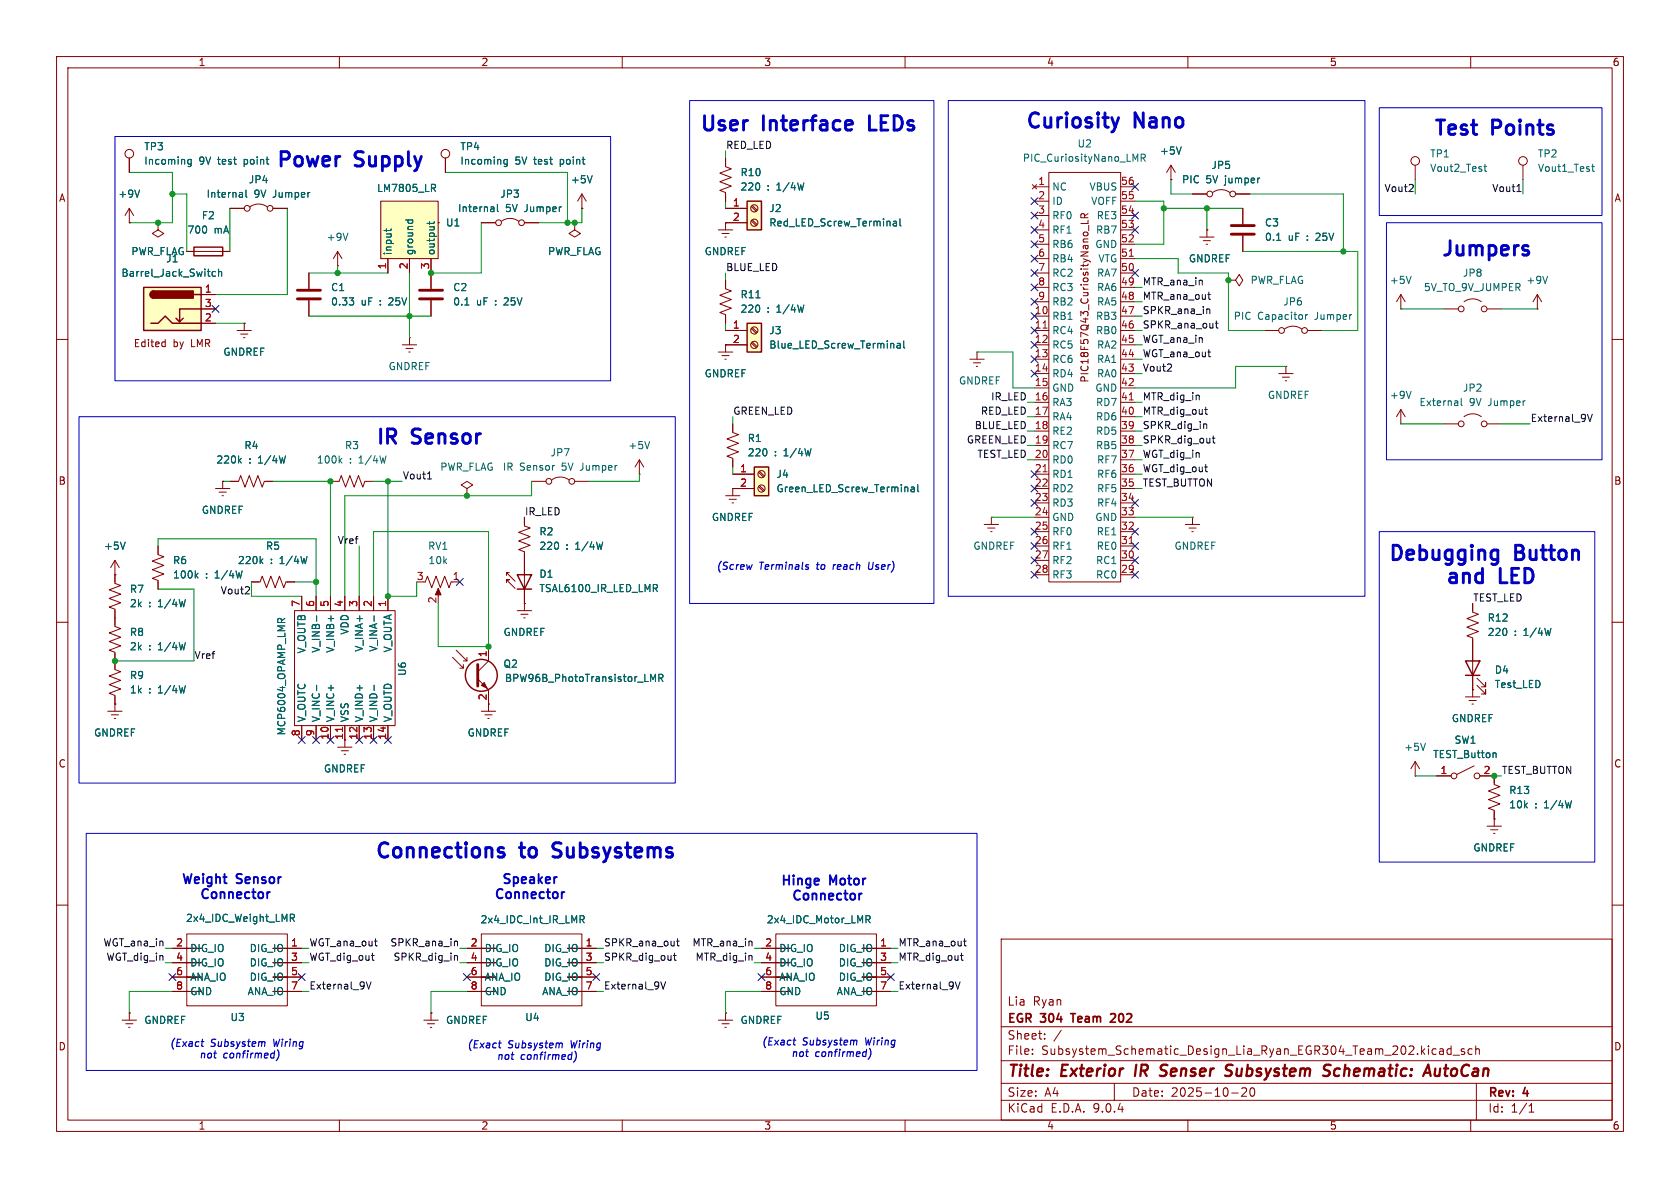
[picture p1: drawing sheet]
<svg xmlns="http://www.w3.org/2000/svg" width="297mm" height="210mm" viewBox="0 0 297 210" stroke-linecap="round" stroke-linejoin="round" font-family="sans-serif">
<g fill="none" stroke="#840000" stroke-width=".18">
<path d="M10 10h277v190h-277zM12 12h273v186h-273zM60 10v2M110 10v2M160 10v2M210 10v2M260 10v2M128.3 27.9v1.6l1 .3-2 .8 2 .8-2 .7 2 .8-2 .8 1 .3v1.6M182.5 32.6l.8 .8M182.9 33h2.5M182.9 35.6h2.5M182.9 38.1h2.5"/>
<path d="M183.3 32.6l-.8 .8M185.4 30.5h12.7v72.4h-12.7zM191.7 38.5v-.6l-.2-.1h-.3l-.1 .7h1.2M192.3 38.9v.6h-1.2M192.3 37.8l-.6 .4M192.5 39.8v1M198.1 33h2.6M198.1 35.6h2.6M198.1 38.1h2.6M182.9 40.6h2.5M182.9 43.2h2.5M182.9 45.7h2.5"/>
<path d="M182.9 48.3h2.5M182.9 50.8h2.5M182.9 53.3h2.5M182.9 55.9h2.5M182.9 58.4h2.5M198.1 40.6h2.6M198.1 43.2h2.6M198.1 45.7h2.6M198.1 48.3h2.6M198.1 50.8h2.6M198.1 53.3h2.6M198.1 55.9h2.6"/>
<path d="M198.1 58.4h2.6M10 60h2M127 62.2h2.5M127.6 62.9h1.3M128.1 63.5h.3M128.3 61h.1M128.3 61v1.2M129.5 74.9v1.6l1.1 .3-2.1 .8 2.1 .8-2.1 .7 2.1 .8-2.1 .7 1 .4v1.6M171.4 63.5h2.6M172.1 64.1h1.3M172.6 64.8h.2M172.7 62.2h.1"/>
<path d="M172.7 62.2v1.3M182.9 63.5h2.5M182.9 61h2.5M182.9 66h2.5M182.9 68.6h2.5M182.9 71.1h2.5M182.9 73.7h2.5M182.9 76.2h2.5M182.9 78.7h2.5M198.1 63.5h2.6M198.1 61h2.6M198.1 66h2.6"/>
<path d="M198.1 68.6h2.6M198.1 71.1h2.6M198.1 73.7h2.6M198.1 76.2h2.6M198.1 78.7h2.6M285 60h2M128.3 87.6h2.5M128.9 88.3h1.3M129.4 88.9h.3M129.5 86.4h.1M129.5 86.4v1.2M174 92.7h2.5"/>
<path d="M174.6 93.3h1.3M175.1 94h.3M175.3 91.4h.1M175.3 91.4v1.3M182.9 94h2.5M182.9 88.9h2.5M182.9 81.3h2.5M182.9 83.8h2.5M182.9 86.4h2.5M182.9 91.4h2.5M182.9 96.5h2.5M182.9 99.1h2.5"/>
<path d="M198.1 94h2.6M198.1 88.9h2.6M198.1 81.3h2.6M198.1 83.8h2.6M198.1 86.4h2.6M198.1 91.4h2.6M198.1 96.5h2.6M198.1 99.1h2.6M209.5 92.7h2.6M210.2 93.3h1.3M210.7 94h.2M210.8 91.4h.1"/>
<path d="M210.8 91.4v1.3M10 110h2M20.3 109.2v1.5l1 .4-2 .8 2 .7-2 .8 2 .8-2 .7 1 .4v1.5M52.1 108h17.7v20.3h-17.7zM53.3 105.4v2.6M55.9 105.4v2.6M58.4 105.4v2.6M61 105.4v2.6M63.5 105.4v2.6M66 105.4v2.6M68.6 105.4v2.6M182.9 101.6h2.5"/>
<path d="M198.1 101.6h2.6M285 110h2M53.3 128.3v2.5M55.9 128.3v2.5M58.4 128.3v2.5M61 128.3v2.5M63.5 128.3v2.5M66 128.3v2.5M68.6 128.3v2.5M10 160h2M177 166h108v32h-108zM285 160h2"/>
<path d="M60 198v2M110 198v2M160 198v2M177 194.5h108M177 191.5h108M177 187.5h108M177 181.5h108M182.5 186.3v.1M182.5 185.5v.1M184.7 183.6v.1M184.7 182.8v.1M187.6 182.1l-1.3 2"/>
<path d="M197 191.5v3M210 198v2M217.7 193.2h1.2M220.3 192.4v.5l-.8 .9h.9M221.1 192.4a.81 .81 0 0 0 .4 1.4l.2-.1 .1-.5-.1-.8M253.7 185.4l.2 .1M253.9 186.3l-.2 .1M254.5 185.5h.6l.1 .9M255.2 185.8h-.5a.29 .29 0 0 0-.2 .3 .29 .29 0 0 0 .2 .3l.5-.1M256.5 185.5l-.4-.1-.3 .3v.4l.2 .2h.5M256.5 184.9v1.5M256.9 186.5h1.1"/>
<path d="M258.9 185.5l-.4-.1-.2 .2 .1 .2 .5 .2v.3h-.6M260 198v2M260.2 185.5l-.4-.1-.3 .3v.4l.2 .2h.5M260.9 185.5l.2-.1 .4 .1v.9M260.9 184.9v1.5M261 191.5v6.5M270.3 196.6h.9M270.3 195.5l.4-.4v1.5"/>
</g>
<path d="M200.9 188.2l-.3 2M205.3 189.1l.8 .3M206.1 190l-.3 .2h-.5M206.1 188.2h-.5l-.3 .2M217.1 189.2l.3 .1a.49 .49 0 0 1 .4 .5 .49 .49 0 0 1-.5 .4M217.2 188.2l.7 .1M234.9 189.4a.44 .44 0 0 1 0 .6M235 188.2l.3 .1M236.7 188.9a.66 .66 0 0 0-.8 .4v.7l.3 .2h.3M253.8 188.9l-.1 1.2a.57 .57 0 0 0 .8-.1M254.6 188.9l-.2 1.3" fill="none" stroke="#840000" stroke-width=".4"/>
<path d="M189.3 179.2h.8M197.1 179.3l-.5-.1-.3 .1M197.1 179.8l-.8 .9h.9" fill="none" stroke="#840000" stroke-width=".3"/>
<path d="M200.7 28.2l.4-1v1.3M201.7 27.9h.7l.1-.2-.1-.3-.7-.2v1.3M202.1 27.9l.4 .6M49.1 110v-.4l.2-.3 .4 .1 .1 .6M50.4 109.3l-.6 .4M56 108.9v.9M66.1 108.9v.9M56 121.1v1M66.1 121.1v1" fill="none" stroke="#006464" stroke-width=".18"/>
<path d="M184.4 58h.7M199.6 45.3h.8M199.6 70.7h.8M184.4 83.4h.7M199.6 96.1h.8M60.5 128.6v.7" fill="none" stroke="#a90000" stroke-width=".18"/>
<path d="M132.1 35.6h2.5v5h-2.5z" fill="#ffffc2"/>
<g fill="none" stroke="#840000" stroke-width=".25">
<path d="M132.1 35.6h2.5v5h-2.5zM91.4 101.6h2.6l-1.3 2.5zM91.4 104.1h2.6M259.1 116.8h2.5l-1.3 2.6zM259.1 119.4h2.5"/>
<circle cx="85.1" cy="119.4" r="2.82"/>
</g>
<g fill="none" stroke="#840000" stroke-width=".18">
<path d="M128.3 39.4h.1M128.3 36.8h3.8M128.3 39.4h3.8M128.3 39.4v1.2M132.8 36.5l.9 .8M132.8 39l.9 .9M133 36.3l.9 .9M133 38.9l.9 .8M207 31.8h.1M207 29.2l-.8 1.3M207 29.2l.8 1.3M207 29.2v2.6"/>
<path d="M210.8 34.3h2.6M214.4 34a2.54 2.54 0 0 1 3 0M218.4 34.3h2.6M219.7 36.8v2.8M250.2 29.2v2.6M269.2 29.2v2.6M41.9 58.4h2.5M42.5 59.1h1.3M43.1 59.7h.2M43.2 57.2h.1M43.2 57.2v1.2M127 40.6h2.5"/>
<path d="M127.6 41.3h1.3M128.1 41.9h.3M128.3 49.5v1.6l1 .3-2 .8 2 .8-2 .7 2 .8-2 .7 1 .4v1.6M212.1 41.9h2.5M212.7 42.5h1.3M213.2 43.2h.3M213.4 40.6h.1M213.4 40.6v1.3M217.2 49.5h1.2l.7-1 .6 1-.6 1-.7-1M217.2 49.5h.1M219.7 41.7v2.8M223.5 58.4h2.6"/>
<path d="M227.1 58.2a2.54 2.54 0 0 1 3 0M231.1 58.4h2.6M247.6 54.6h.1M247.6 52.1l-.7 1.2M247.6 52.1l.8 1.2M247.6 52.1v2.5M255.3 54.6h2.5M258.8 53.3a2.54 2.54 0 0 1 3.1 0M262.9 54.6h2.5M226.1 66h2.5M226.7 66.7h1.3M227.2 67.3h.3"/>
<path d="M227.3 64.8h.1M227.3 64.8v1.2M20.3 99.1v2.5M20.3 99.1l-.7 1.2M20.3 99.1l.8 1.2M27.9 96.5v1.5l1.1 .4-2.1 .8 2.1 .7-2.1 .8 2.1 .8-2.1 .7 1 .4v1.5M38.1 86.4h2.5M38.7 87h1.3M39.2 87.6h.3M39.4 85.1h.1M39.4 85.1v1.3M40.6 85.1h1.6l.3-1 .8 2 .8-2 .7 2 .8-2 .8 2 .3-1h1.6"/>
<path d="M58.4 85.1h1.5l.4-1 .8 2 .7-2 .8 2 .8-2 .7 2 .4-1h1.5M82.5 86.4l1.1-.7-1.1-.6-1 .6 1 .7v1.2M82.5 87.6h.1M92.7 91.4v1.6l1 .3-2 .8 2 .8-2 .7 2 .8-2 .8 1 .3v10.5M94 85.1h2.5M97.5 84.8a2.54 2.54 0 0 1 3.1 0M101.6 85.1h2.5M113 83.8h.1M113 81.3l-.7 1.3M113 81.3l.8 1.3M113 81.3v2.5M20.3 116.8v1.6l1 .3-2 .8 2 .8-2 .7 2 .8-2 .8 1 .3v2.8"/>
<path d="M20.3 101.6h.1M74.9 102.9h.3l.4-1 .7 2 .8-2 .8 2 .7-2 .8 2 .4-1M77.5 104.4v1M80 116.2l1.9 1.9v-.6M80 102.9h1.3M80.6 114.9l1.9 1.9v-.6M81.3 118.1h.6M81.9 116.8h.6M86.4 114.3v2.5l-1.9 1.9M89.5 103v-.5h.5h-.5l1.6 1.5M89.5 101.2v.5M90 101.2h-.5l1.6 1.5"/>
<path d="M91.4 108h2.6M92.1 108.6h1.2M92.6 109.2h.2M92.7 106.7h.1M260.3 106.7v1.5l1.1 .4-2.1 .7 2.1 .8-2.1 .8 2.1 .7-2.1 .8 1 .4v9.1M261.1 119.9l1.5 1.5v-.7v.7h-.7M19 125.7h2.6M19.7 126.4h1.3M20.2 127h.2M20.3 124.5h.1M59.7 132.1h2.5M60.3 132.7h1.3"/>
<path d="M60.8 133.4h.3M61 130.8v1.3M84.5 120l1.9 1.9v3.8M85.1 125.7h2.5M85.7 126.4h1.3M86.2 127h.3M254 137.2h2.5M260.6 135.4l-3 1.5M261.1 121.2l1.5 1.5v-.8v.8h-.7M261.6 137.2h2.6M76.2 179.1h.1M76.2 179.1v1.2"/>
<path d="M82.5 167.6h2.6M82.5 170.2h2.6M82.5 172.7h2.6M82.5 175.3h2.6M85.1 165.1h17.8v12.7h-17.8zM85.1 167.6h2.5zM85.1 170.2h2.5zM100.3 167.6h2.6zM100.3 170.2h2.6zM100.3 172.7h2.6zM100.3 175.3h2.6zM102.9 167.6h2.5"/>
<path d="M102.9 170.2h2.5M102.9 172.7h2.5M102.9 175.3h2.5M128.3 179.1h.1M128.3 179.1v1.2M134.6 167.6h2.6M134.6 170.2h2.6M134.6 172.7h2.6M134.6 175.3h2.6M137.2 165.1h17.7v12.7h-17.7zM137.2 167.6h2.5zM137.2 170.2h2.5z"/>
<path d="M152.4 167.6h2.5zM152.4 170.2h2.5zM152.4 172.7h2.5zM152.4 175.3h2.5zM154.9 167.6h2.6M154.9 170.2h2.6M154.9 172.7h2.6M154.9 175.3h2.6M74.9 180.3h2.6M75.6 181h1.2M76.1 181.6h.2M127 180.3h2.5"/>
<path d="M127.6 181h1.3M128.1 181.6h.3"/>
<circle cx="133.3" cy="36.8" r=".63"/>
<circle cx="133.3" cy="39.4" r=".63"/>
<circle cx="213.9" cy="34.3" r=".51"/>
<circle cx="217.9" cy="34.3" r=".51"/>
<circle cx="250.2" cy="28.4" r=".76"/>
<circle cx="269.2" cy="28.4" r=".76"/>
<circle cx="226.6" cy="58.4" r=".51"/>
<circle cx="230.6" cy="58.4" r=".51"/>
<circle cx="258.3" cy="54.6" r=".51"/>
<circle cx="262.4" cy="54.6" r=".51"/>
<circle cx="97" cy="85.1" r=".51"/>
<circle cx="101.1" cy="85.1" r=".51"/>
<circle cx="257" cy="137.2" r=".51"/>
<circle cx="261.1" cy="137.2" r=".51"/>
</g>
<g fill="none" stroke="#006464" stroke-width=".18">
<path d="M158 39.2h.4l.1 .7M158.5 39.4l-.4 .1-.2 .1 .2 .3h.4M159.1 38.7v1.1l.2 .1M208.8 26l-.4 1.2M222.6 31.5h.1M262.3 29.5h.5M262.5 29v1.1l.3 .2M281.4 29.5h.5M281.6 29v1.1l.3 .2M133.6 52.6h.8M225.7 42.5h.7M230.8 55.6v.9"/>
<path d="M231.2 55.6l-.4 .3M249.5 48.8l-.5 1.3M114.8 78l-.4 1.3M22.1 95.8l-.4 1.3M42.3 81.4l.4 .5M42.7 81l-.5 .5M60.1 81.4l.3 .5M60.4 81l-.4 .5M34.6 101.7l.4 .5M35 101.3l-.5 .5M115 119.2l.5 .9 .4-.9v1.3M115.8 104l.4 .6"/>
<path d="M116 103.3l.2 .3v.3l-.2 .1M116.5 119.9l.6-.1 .1-.2-.1-.3-.6-.1v1.3M116.8 119.9l.4 .6M264.3 133.1l.2 .2v.6M102.6 161.9h.4l.3 .2-.1 .4h-.6M102.9 162.5l.4 .6M153.1 161.9h.5l.2 .2-.1 .4h-.6M153.4 162.5l.4 .6"/>
</g>
<path d="M217.7 39.9h4M217.7 41.4h4M84.5 117.5v3.8" fill="none" stroke="#840000" stroke-width=".51"/>
<g fill="#840000" stroke="#840000" stroke-width=".18">
<path d="M85.1 121.2l.5-.5 .5 1z"/>
<path d="M77.5 104l.5 1.2h-1z"/>
</g>
<path d="M25.4 50.8h10.2v7.6h-10.2z" fill="#ffffc2"/>
<path d="M25.4 50.8h10.2v7.6h-10.2zM26.7 57.2h1.2l1.3-1.3 1.3 1.3h5.1M27.2 51.4a.64 .64 0 0 0-.7 .7 .64 .64 0 0 0 .7 .6M32.4 56.3l-.7 .6M34.3 43.7h5.1v1.5h-5.1zM34.3 52.1h1.3M35.6 54.6h-3.9v2.3l-.6-.6" fill="none" stroke="#840000" stroke-width=".25"/>
<g fill="#840000" stroke="#840000" stroke-width=".25">
<path d="M26.7 51.6l.5-.2v1.3a.63 .63 0 0 1-.6-.4 .63 .63 0 0 1 .1-.7z"/>
<path d="M27.2 51.4h7v1.3h-7z"/>
</g>
<g fill="none" stroke="#840000" stroke-width=".18">
<path d="M22.9 39.4h.1M22.9 36.8l-.8 1.3M22.9 36.8l.7 1.3M22.9 27.9v2.6M22.9 36.8v2.6M27.9 39.4v1.2l1.1 .7-1.1 .6-1-.6 1-.7M27.9 39.4h.1M40.6 36.8h2.6M44.2 36.6a2.54 2.54 0 0 1 3 0M48.3 36.8h2.5M78.7 27.9v2.6M85.1 39.4h2.5"/>
<path d="M88.6 39.1a2.54 2.54 0 0 1 3.1 0M92.7 39.4h2.5M101.6 39.4v1.2l1 .7-1 .6-1-.6 1-.7M101.6 39.4h.1M102.9 36.8h.1M102.9 34.3l-.8 1.3M102.9 34.3l.7 1.3M102.9 34.3v2.5M33 44.5h7.6M35.6 52.1h2.5M35.6 54.6h2.5M35.6 57.2h2.5"/>
<path d="M59.7 47h.1M59.7 44.5l-.8 1.2M59.7 44.5l.8 1.2M59.7 44.5v2.5M28.8 60.4l.4 .1M29.2 60v1.3M29.2 61.2l-.4 .1M259.1 123.2h2.5M259.7 123.8h1.3M260.2 124.5h.3M260.3 121.9h.1M260.3 121.9v1.3"/>
<path d="M264.2 137.2v1.5l1 .4-2.1 .7 2.1 .8-2.1 .8 2.1 .7-2.1 .8 1.1 .4v1.5"/>
<circle cx="22.9" cy="27.2" r=".76"/>
<circle cx="43.7" cy="36.8" r=".51"/>
<circle cx="47.8" cy="36.8" r=".51"/>
<circle cx="78.7" cy="27.2" r=".76"/>
<circle cx="88.1" cy="39.4" r=".51"/>
<circle cx="92.2" cy="39.4" r=".51"/>
</g>
<g fill="none" stroke="#006464" stroke-width=".18">
<path d="M24.7 33.6l-.4 1.3M33.8 28.2v1l-.2 .3-.3-.1M33.8 28.2h-.4l-.2 .2 .1 .6h.5M42.8 34.1l.1 .8M42.9 34.8l-.1 .1M42.9 34.3l-.1 .1M43.5 33.6v1.1l.2 .2M87.3 36.6v.8M87.3 37.3l-.1 .1M87.3 36.9h-.1M87.9 36.1v1.1l.2 .2M89.7 28.2v1l-.3 .3-.3-.1"/>
<path d="M89.7 28.2h-.4l-.2 .2 .1 .6h.5M104.7 31.1l-.4 1.2M38.1 48.1l-.4-.1-.2 .2 .1 .6h.5M38.6 48.1l.2-.1 .3 .1 .1 .7M38.6 47.6v1.2M61.5 41.2l-.4 1.3"/>
</g>
<path d="M132.1 57.2h2.5v5h-2.5z" fill="#ffffc2"/>
<path d="M132.1 57.2h2.5v5h-2.5z" fill="none" stroke="#840000" stroke-width=".25"/>
<g fill="none" stroke="#840000" stroke-width=".18">
<path d="M72.4 59.7h.1M72.4 59.7v1.3M128.3 58.4h3.8M132.8 58.1l.9 .8M133 57.9l.9 .9M71.1 61h2.6M71.8 61.6h1.2M72.3 62.2h.2M128.3 61h3.8M132.8 60.6l.9 .9M133 60.5l.9 .8M22.9 179.1h.1"/>
<path d="M22.9 179.1v1.2M30.5 167.6h2.5M30.5 170.2h2.5M30.5 172.7h2.5M30.5 175.3h2.5M33 165.1h17.8v12.7h-17.8zM33 167.6h2.6zM33 170.2h2.6zM48.3 167.6h2.5zM48.3 170.2h2.5zM48.3 172.7h2.5zM48.3 175.3h2.5z"/>
<path d="M50.8 167.6h2.5M50.8 170.2h2.5M50.8 172.7h2.5M50.8 175.3h2.5M21.6 180.3h2.5M22.2 181h1.3M22.7 181.6h.3"/>
<circle cx="133.3" cy="58.4" r=".63"/>
<circle cx="133.3" cy="61" r=".63"/>
</g>
<path d="M158.6 60.8h.5l.1 .7M159.2 61l-.5 .1-.1 .1 .1 .3h.5M159.8 60.3v1.1l.1 .1M51.3 161.6h.5l.2 .3-.1 .3-.6 .1M51.6 162.3l.4 .6" fill="none" stroke="#006464" stroke-width=".18"/>
<path d="M67.3 35.6h10.2v10.1h-10.2z" fill="#ffffc2"/>
<path d="M67.3 35.6h10.2v10.1h-10.2zM77.5 39.4h.1M54.6 48.3v2.8M54.6 53.1v2.8M68.6 45.7v2.6M72.4 45.7v2.6M76.2 45.7v5.4M76.2 53.1v2.8M271.8 54.6h.1M271.8 52.1l-.8 1.2M271.8 52.1l.7 1.2M271.8 52.1v2.5" fill="none" stroke="#840000" stroke-width=".18"/>
<g fill="none" stroke="#006464" stroke-width=".18">
<path d="M71.7 38.9h1.3M72.2 38.9l-.1 .3M72.9 38.9l.1 .3M75.9 39.2v.5M76.3 32.6h.5l.2 .2-.1 .4h-.6M76.6 33.2l.4 .7M76.8 39.2l-.2 .3h-1.1M61.7 52.6h.8l-.4 .5M62.4 53.2l.1 .2-.1 .5M68.3 40.5v.4M69.2 40.5l-.2 .3h-1.1M82.2 53.9h.7"/>
<path d="M273.6 48.8l-.4 1.3"/>
</g>
<path d="M52.6 52.8h4M52.6 51.3h4M74.2 52.8h4M74.2 51.3h4" fill="none" stroke="#840000" stroke-width=".51"/>
<path d="M133.3 82.6h2.6v5h-2.6z" fill="#ffffc2"/>
<path d="M133.3 82.6h2.6v5h-2.6z" fill="none" stroke="#840000" stroke-width=".25"/>
<g fill="none" stroke="#840000" stroke-width=".18">
<path d="M22.9 39.4h.1M22.9 27.9v2.6M27.9 39.4h.1M40.6 36.8h2.6M48.3 36.8h2.5M78.7 27.9v2.6M85.1 39.4h2.5M92.7 39.4h2.5M101.6 39.4h.1M102.9 36.8h.1M128.3 39.4h.1M128.3 39.4h3.8"/>
<path d="M128.3 36.8h3.8M128.3 27.9v1.3M128.3 34.3v1.3M207 31.8h.1M210.8 34.3h2.6M218.4 34.3h2.6M219.7 36.8v2.8M33 44.5h1.3M35.6 52.1h2.5M35.6 54.6h2.5M35.6 57.2h2.5M39.4 44.5h1.2"/>
<path d="M43.2 57.2h.1M54.6 48.3v2.8M54.6 53.1v2.8M68.6 45.7v2.6M72.4 45.7v2.6M76.2 45.7v5.4M76.2 53.1v2.8M128.3 58.4h3.8M128.3 49.5v1.3M128.3 55.9v1.3M213.4 40.6h.1M219.7 41.7v2.8"/>
<path d="M128.3 61h.1M128.3 61h3.8M129.5 74.9v1.3M247.6 74.9h.1M247.6 72.4l-.7 1.3M247.6 72.4l.8 1.3M247.6 72.4v2.5M255.3 74.9h2.5M258.8 73.7a2.54 2.54 0 0 1 3.1 0M262.9 74.9h2.5M27.9 96.5v1.3M39.4 85.1h.1"/>
<path d="M40.6 85.1h1.3M47 85.1h1.3M92.7 91.4v1.3M92.7 97.8v3.8M129.5 86.4h.1M129.5 83.8h3.8M129.5 86.4h3.8M129.5 81.3v1.3M134.1 83.5l.9 .8M134.1 86l.9 .9M134.3 83.3l.8 .9M134.3 85.9l.8 .8"/>
<path d="M20.3 101.6v1.5l1 .4-2 .8 2 .7-2 .8 2 .8-2 .7 1 .4v2.8M20.3 101.6h.1M20.3 115.6v2.5M27.9 102.9v1.2M44.4 102.9h1.6l.4-1 .7 2 .8-2 .7 2 .8-2 .8 2 .3-1h1.6M53.3 105.4v2.6M55.9 105.4v2.6M58.4 105.4v2.6M61 105.4v2.6M63.5 105.4v2.6M66 105.4v2.6M68.6 105.4v2.6"/>
<path d="M86.4 114.3v2.5M92.7 106.7h.1M92.7 104.1v2.6M260.3 106.7v1.3M260.3 113v3.8M260.3 119.4v2.5M20.3 124.5h.1M20.3 123.2v1.3M53.3 128.3v2.5M55.9 128.3v2.5M58.4 128.3v2.5M61 128.3v2.5"/>
<path d="M63.5 128.3v2.5M66 128.3v2.5M68.6 128.3v2.5M86.4 121.9v2.6M250.2 137.2h.1M250.2 134.6l-.8 1.3M250.2 134.6l.8 1.3M250.2 134.6v2.6M254 137.2h2.5M260.3 121.9h.1M261.6 137.2h2.6v1.2M262.9 146.1h2.5"/>
<path d="M263.5 146.7h1.3M264 147.3h.3M264.2 144.8h.1M264.2 143.5v2.6M22.9 179.1h.1M30.5 167.6h2.5M30.5 170.2h2.5M30.5 172.7h2.5M30.5 175.3h2.5M50.8 167.6h2.5M50.8 170.2h2.5M50.8 172.7h2.5"/>
<path d="M50.8 175.3h2.5M76.2 179.1h.1M82.5 167.6h2.6M82.5 170.2h2.6M82.5 172.7h2.6M82.5 175.3h2.6M102.9 167.6h2.5M102.9 170.2h2.5M102.9 172.7h2.5M102.9 175.3h2.5M128.3 179.1h.1M134.6 167.6h2.6"/>
<path d="M134.6 170.2h2.6M134.6 172.7h2.6M134.6 175.3h2.6M154.9 167.6h2.6M154.9 170.2h2.6M154.9 172.7h2.6M154.9 175.3h2.6"/>
<circle cx="258.3" cy="74.9" r=".51"/>
<circle cx="262.4" cy="74.9" r=".51"/>
<circle cx="134.6" cy="83.8" r=".63"/>
<circle cx="134.6" cy="86.4" r=".63"/>
</g>
<g fill="none" stroke="#006464" stroke-width=".18">
<path d="M24.7 33.6l-.4 1.3M33.8 28.2v1l-.2 .3-.3-.1M33.8 28.2h-.4l-.2 .2 .1 .6h.5M42.8 34.1l.1 .8M42.9 34.8l-.1 .1M42.9 34.3l-.1 .1M43.5 33.6v1.1l.2 .2M71.7 38.9h1.3M72.2 38.9l-.1 .3M72.9 38.9l.1 .3M75.9 39.2v.5M76.3 32.6h.5l.2 .2-.1 .4h-.6"/>
<path d="M76.6 33.2l.4 .7M76.8 39.2l-.2 .3h-1.1M87.3 36.6v.8M87.3 37.3l-.1 .1M87.3 36.9h-.1M87.9 36.1v1.1l.2 .2M89.7 28.2v1l-.3 .3-.3-.1M89.7 28.2h-.4l-.2 .2 .1 .6h.5M104.7 31.1l-.4 1.2M158 39.2h.4l.1 .7M158.5 39.4l-.4 .1-.2 .1 .2 .3h.4M159.1 38.7v1.1l.2 .1"/>
<path d="M208.8 26l-.4 1.2M222.6 31.5h.1M38.1 48.1l-.4-.1-.2 .2 .1 .6h.5M38.6 48.1l.2-.1 .3 .1 .1 .7M38.6 47.6v1.2M61.7 52.6h.8l-.4 .5M62.4 53.2l.1 .2-.1 .5M68.3 40.5v.4M69.2 40.5l-.2 .3h-1.1M82.2 53.9h.7M133.6 52.6h.8M225.7 42.5h.7"/>
<path d="M158.6 60.8h.5l.1 .7M159.2 61l-.5 .1-.1 .1 .1 .3h.5M159.8 60.3v1.1l.1 .1M249.5 69.2l-.5 1.2M258.3 70.4v1.1l.2 .2M22.1 95.8l-.4 1.3M42.3 81.4l.4 .5M42.7 81l-.5 .5M46.1 99.2l.4 .4M46.5 98.8l-.5 .5M161.1 86.2h.5v.7M161.6 86.4l-.4 .1-.2 .1 .2 .3h.4"/>
<path d="M162.2 85.7v1.1l.2 .1M34.6 101.7l.4 .5M35 101.3l-.5 .5M49.1 110v-.4l.2-.3 .4 .1 .1 .6M50.4 109.3l-.6 .4M56 108.9v.9M66.1 108.9v.9M115 119.2l.5 .9 .4-.9v1.3M115.8 104l.4 .6M116 103.3l.2 .3v.3l-.2 .1M116.5 119.9l.6-.1 .1-.2-.1-.3-.6-.1v1.3M116.8 119.9l.4 .6"/>
<path d="M56 121.1v1M66.1 121.1v1M252 131.4l-.4 1.3M264.3 133.1l.2 .2v.6M51.3 161.6h.5l.2 .3-.1 .3-.6 .1M51.6 162.3l.4 .6M102.6 161.9h.4l.3 .2-.1 .4h-.6M102.9 162.5l.4 .6M153.1 161.9h.5l.2 .2-.1 .4h-.6M153.4 162.5l.4 .6"/>
</g>
<g fill="none" stroke="#0f0f0f" stroke-width=".18">
<path d="M249.1 33.9h.7M249.8 32.7v.4M268.2 33.9h.7M213.5 52.1h.5M213.5 54.6l.4 .2v.7M213.7 52.7l.3 .2M214.9 57.1h.4M215 56.7v1.1l.3 .2M206.3 65.6h.8M207 64.5v.4M211.9 69.9l.1 .8M212.9 75h.4v.8"/>
<path d="M213 72.4h.5M213.2 72v1.1l.3 .1M214.3 77.5h.5M214.5 77v1.1l.3 .2M280.6 73.2l.5 1.3 .4-1.3M75.6 84.7h.7M213 82.5h.5M213.3 83.4h.2M43.3 105h.8M44 103.8v.5M64.7 173.6l.5 1.2 .4-1.2M65.7 168.9h.4"/>
<path d="M66 169.8h.1M80.4 169h.4l.1 .8M80.5 166.4l.4 .2v.6M116.8 173.6l.4 1.2 .5-1.2M119.1 168.9h.4M119.2 168.5v1.1l.3 .2M119.6 166.4h.5M119.8 165.9v1.1l.3 .2M132.9 169v.8M168.9 173.6l.4 1.2 .4-1.2M169.8 168.9h.5M170 168.5v1.1l.3 .2"/>
<path d="M170.3 166.4h.5M170.5 167l.3 .2"/>
</g>
<g fill="none" stroke="#009600" stroke-width=".18">
<path d="M22.9 30.5h7.6v8.9h-7.6M30.5 34.3h2.5v10.2M40.6 36.8v7.7M50.8 36.8v15.3h-12.7M78.7 30.5h21.6v8.9M85.1 39.4v8.9h-8.9M102.9 36.8v2.6h-7.7M128.3 26.7v1.2M128.3 35.6v1.2M200.7 35.6h5v7.6h-5M205.7 36.8h14M207 31.8v2.5h3.8"/>
<path d="M213.4 36.8v3.8M221 34.3h16.5v10.2M250.2 31.8v2.5M269.2 31.8v2.5M38.1 57.2h5.1M54.6 48.3h14M54.6 55.9h21.6M59.7 47v1.3M72.4 48.3v11.4M128.3 48.3v1.2M128.3 57.2v1.2M200.7 45.7h7.6v2.6h8.9v10.1h6.3"/>
<path d="M200.7 55.9h1.2M200.7 58.4h1.2M200.7 53.3h1.2M200.7 50.8h1.2M219.7 44.5h20.3v13.9h-6.3M247.6 54.6h7.7M265.4 54.6h6.4M129.5 73.7v1.2M172.7 62.2h6.4v6.4h3.8M181.6 73.7h1.3M181.6 71.1h1.3M181.6 76.2h1.3"/>
<path d="M181.6 78.7h1.3M200.7 73.7h1.2M200.7 71.1h1.2M200.7 66h1.2M200.7 61h1.2M200.7 63.5h1.2M200.7 76.2h1.2M200.7 78.7h1.2M227.3 64.8h-8.9v3.8h-17.7M247.6 74.9h7.7M265.4 74.9h5.1M27.9 96.5v-1.2h28v10.1"/>
<path d="M39.4 85.1h1.2M48.3 85.1h10.1v20.3M63.5 96.5v8.9M66 85.1h5.1M68.6 85.1v20.3h5.1v-2.5M94 85.1v2.5h-33v17.8M113 83.8v1.3h-8.9M129.5 82.6v1.2M175.3 91.4h7.6M200.7 91.4h10.1M200.7 83.8h1.2M200.7 81.3h1.2"/>
<path d="M200.7 86.4h1.2M27.9 104.1h6.4v12.7h-14M44.4 102.9v2.5h8.9M52.1 102.9h3.8M66 105.4v-11.4h20.4v20.3h-8.9v-7.6M250.2 137.2h3.8M264.2 137.2h1.2M29.2 170.2h1.3M29.2 167.6h1.3M30.5 175.3h-7.6v3.8M53.3 175.3h1.3M53.3 170.2h1.3"/>
<path d="M53.3 167.6h1.3M81.3 170.2h1.2M81.3 167.6h1.2M82.5 175.3h-6.3v3.8M105.4 175.3h1.3M105.4 170.2h1.3M105.4 167.6h1.3M133.3 170.2h1.3M133.3 167.6h1.3M134.6 175.3h-6.3v3.8M157.5 175.3h1.2M157.5 170.2h1.2"/>
<path d="M157.5 167.6h1.2"/>
</g>
<g fill="none" stroke="#000084" stroke-width=".18">
<path d="M182.3 35l1.2 1.2M182.3 37.5l1.2 1.2M183.5 35l-1.2 1.2M183.5 37.5l-1.2 1.2M200.1 32.4l1.2 1.2M200.1 37.5l1.2 1.2M201.3 37.5l-1.2 1.2M201.3 32.4l-1.2 1.2M37.5 54l1.2 1.2M38.7 54l-1.2 1.2M182.3 57.8l1.2 1.2M182.3 55.3l1.2 1.2"/>
<path d="M182.3 47.7l1.2 1.2M182.3 45.1l1.2 1.2M182.3 42.6l1.2 1.2M182.3 40l1.2 1.2M182.3 52.7l1.2 1.2M182.3 50.2l1.2 1.2M183.5 57.8l-1.2 1.2M183.5 55.3l-1.2 1.2M183.5 50.2l-1.2 1.2M183.5 47.7l-1.2 1.2M183.5 45.1l-1.2 1.2M183.5 42.6l-1.2 1.2"/>
<path d="M183.5 40l-1.2 1.2M183.5 52.7l-1.2 1.2M200.1 47.7l1.2 1.2M200.1 40l1.2 1.2M201.3 40l-1.2 1.2M201.3 47.7l-1.2 1.2M182.3 62.9l1.2 1.2M182.3 65.4l1.2 1.2M182.3 60.4l1.2 1.2M183.5 62.9l-1.2 1.2M183.5 65.4l-1.2 1.2M183.5 60.4l-1.2 1.2"/>
<path d="M182.3 98.5l1.2 1.2M182.3 83.2l1.2 1.2M182.3 88.3l1.2 1.2M182.3 85.8l1.2 1.2M182.3 93.4l1.2 1.2M182.3 95.9l1.2 1.2M183.5 98.5l-1.2 1.2M183.5 83.2l-1.2 1.2M183.5 88.3l-1.2 1.2M183.5 85.8l-1.2 1.2M183.5 93.4l-1.2 1.2M183.5 95.9l-1.2 1.2"/>
<path d="M200.1 93.4l1.2 1.2M200.1 98.5l1.2 1.2M200.1 88.3l1.2 1.2M200.1 95.9l1.2 1.2M201.3 93.4l-1.2 1.2M201.3 98.5l-1.2 1.2M201.3 88.3l-1.2 1.2M201.3 95.9l-1.2 1.2M80.7 102.3l1.2 1.2M81.9 102.3l-1.2 1.2M182.3 101l1.2 1.2M183.5 101l-1.2 1.2"/>
<path d="M200.1 101l1.2 1.2M201.3 101l-1.2 1.2M52.7 130.2l1.2 1.2M53.9 130.2l-1.2 1.2M55.3 130.2l1.2 1.2M56.5 130.2l-1.2 1.2M57.8 130.2l1.2 1.2M59 130.2l-1.2 1.2M62.9 130.2l1.2 1.2M64.1 130.2l-1.2 1.2M65.4 130.2l1.2 1.2M66.6 130.2l-1.2 1.2"/>
<path d="M68 130.2l1.2 1.2M69.2 130.2l-1.2 1.2M29.9 172.1l1.2 1.2M31.1 172.1l-1.2 1.2M52.7 172.1l1.2 1.2M53.9 172.1l-1.2 1.2M81.9 172.1l1.3 1.2M83.2 172.1l-1.3 1.2M104.8 172.1l1.2 1.2M106 172.1l-1.2 1.2M134 172.1l1.2 1.2M135.2 172.1l-1.2 1.2"/>
<path d="M156.9 172.1l1.2 1.2M158.1 172.1l-1.2 1.2"/>
</g>
<path d="M197.8 20.8l-.6 1.7M264.6 97.2l.2 .2M264.8 97.2v2.1l-.1 .2M264.8 98.8l-.2 .1M88.4 150.7l.6 .1 .2 .4-.4 .3h-.5M88.4 149.8l.6 .1" fill="none" stroke="#0000c2" stroke-width=".51"/>
<path d="M47.7 157.7l-.4 .2M98.4 155l-.3 .1M99.8 157.7l-.4 .2M152.4 158l-.4 .1" fill="none" stroke="#0000c2" stroke-width=".33"/>
<g fill="none" stroke="#0000c2" stroke-width=".21">
<path d="M133 99.8l-.4 .9M142.5 99.9h.4M147.4 99.8l-.1 .9M147.4 99.9l-.1 .2M153.7 99.4l-.2 1 .2 .3 .4-.1M142.6 100.2l.3 .1v.2l-.2 .2h-.2M35.6 184.1h.4M35.8 183.7l-.1 1.1 .2 .2M46.5 184.1l.3 .2v.7M48.6 185.8l-.2 1.2M49.3 186.1l-.1 .9-.4 .5M88.1 184.4h.5"/>
<path d="M88.4 184l-.2 1.1 .3 .1M99.1 184.4l.3 .2-.1 .6M101.1 186l-.1 1.3M101.9 186.4l-.1 .8-.4 .6M140.2 183.9h.5M140.4 183.5l-.1 1 .3 .2M151.2 183.9l.3 .2-.1 .6M153.2 185.5l-.2 1.3M153.9 185.9l-.1 .8-.3 .6"/>
</g>
<path d="M121.9 17.8h43.2v88.9h-43.2zM167.6 17.8h73.7v87.6h-73.7zM243.8 19.1h39.4v19h-39.4zM20.3 24.1h87.6v43.2h-87.6zM245.1 39.4h38.1v41.9h-38.1zM14 73.7h105.4v64.7h-105.4zM243.8 94h38.1v58.4h-38.1zM15.2 147.3h157.5v41.9h-157.5z" fill="none" stroke="#0000c2" stroke-width=".18"/>
<path d="M60.5 128.6v.7" fill="none" stroke="#a90000" stroke-width=".18"/>
<g fill="#009600" stroke="#009600" stroke-width=".18">
<circle cx="100.3" cy="39.4" r=".46"/>
<circle cx="101.6" cy="39.4" r=".46"/>
<circle cx="72.4" cy="55.9" r=".46"/>
<circle cx="76.2" cy="48.3" r=".46"/>
<circle cx="59.7" cy="48.3" r=".46"/>
<circle cx="27.9" cy="39.4" r=".46"/>
<circle cx="30.5" cy="34.3" r=".46"/>
<circle cx="20.3" cy="116.8" r=".46"/>
<circle cx="55.9" cy="102.9" r=".46"/>
<circle cx="82.5" cy="87.6" r=".46"/>
<circle cx="86.4" cy="114.3" r=".46"/>
<circle cx="58.4" cy="85.1" r=".46"/>
<circle cx="68.6" cy="85.1" r=".46"/>
<circle cx="68.6" cy="105.4" r=".46"/>
<circle cx="217.2" cy="49.5" r=".46"/>
<circle cx="213.4" cy="36.8" r=".46"/>
<circle cx="205.7" cy="36.8" r=".46"/>
<circle cx="237.5" cy="44.5" r=".46"/>
<circle cx="264.2" cy="137.2" r=".46"/>
</g>
<g font-size="3.5" fill="#0000c2">
<text x="123.4" y="23.9">User</text>
<text x="134.9" y="23.9">Interface</text>
<text x="154.6" y="23.9">LEDs</text>
<text x="181" y="23.4">Curiosity</text>
<text x="200.6" y="23.4">Nano</text>
<text x="253.2" y="24.6">Test</text>
<text x="263.8" y="24.6">Points</text>
<text x="48.6" y="30.2">Power</text>
<text x="62.8" y="30.2">Supply</text>
<text x="254.5" y="46">Jumpers</text>
<text x="66.2" y="79.3">IR</text>
<text x="72.9" y="79.3">Sensor</text>
<text x="245.2" y="99.8">Debugging</text>
<text x="267.8" y="99.8">Button</text>
<text x="255.3" y="103.9">and</text>
<text x="265.1" y="103.9">LED</text>
<text x="66" y="152.4">Connections</text>
<text x="92.1" y="152.4">to</text>
<text x="98.8" y="152.4">Subsystems</text>
</g>
<g font-size="2.8" fill="#840000">
<text x="178" y="190.9">Title:</text>
<text x="187.7" y="190.9">Exterior</text>
<text x="201.5" y="190.9">IR</text>
<text x="206.8" y="190.9">Senser</text>
<text x="219.1" y="190.9">Subsystem</text>
<text x="237.2" y="190.9">Schematic:</text>
<text x="255.9" y="190.9">AutoCan</text>
</g>
<g font-size="2.3" fill="#0000c2">
<text x="31.9" y="156.7">Weight</text>
<text x="35.1" y="159.4">Connector</text>
<text x="41.8" y="156.7">Sensor</text>
<text x="87.2" y="159.4">Connector</text>
<text x="88.5" y="156.7">Speaker</text>
<text x="137.8" y="157">Hinge</text>
<text x="139.8" y="159.6">Connector</text>
<text x="146.7" y="157">Motor</text>
</g>
<g font-size="2.1" fill="#840000">
<text x="178" y="178">Lia</text>
<text x="182.6" y="178">Ryan</text>
<text x="178" y="184">Sheet:</text>
<text x="178" y="181.2">EGR</text>
<text x="184.1" y="181.2">304</text>
<text x="190.1" y="181.2">Team</text>
<text x="197.7" y="181.2">202</text>
<text x="178" y="186.7">File:</text>
<text x="184.1" y="186.7">Subsystem_Schematic_Design_Lia_Ryan_EGR304_Team_202.kicad_sch</text>
<text x="178" y="196.9">KiCad</text>
<text x="178" y="194.1">Size:</text>
<text x="184.7" y="194.1">A4</text>
<text x="185.7" y="196.9">E.D.A.</text>
<text x="193.3" y="196.9">9.0.4</text>
<text x="200" y="194.1">Date:</text>
<text x="207" y="194.1">2025-10-20</text>
<text x="263" y="194.3">Rev:</text>
<text x="263" y="196.9">Id:</text>
<text x="267.1" y="196.9">1/1</text>
<text x="269.4" y="194.3">4</text>
</g>
<g font-size="1.8" fill="#840000">
<text x="35" y="11.9">1</text>
<text x="85" y="11.9">2</text>
<text x="135" y="11.9">3</text>
<text x="185" y="11.9">4</text>
<text x="235" y="11.9">5</text>
<text x="285" y="11.9">6</text>
<text x="10.3" y="35.9">A</text>
<text x="285.3" y="35.9">A</text>
<text x="23.5" y="61.6">Edited</text>
<text x="30.6" y="61.6">by</text>
<text x="33.9" y="61.6">LMR</text>
<text x="192.6" y="67.7" transform="rotate(-90 192.6 67.7)">PIC18F57Q43_CuriosityNano_LR</text>
<text x="10.3" y="85.9">B</text>
<text x="285.3" y="85.9">B</text>
<text x="86.1" y="123.9" transform="rotate(-90 86.1 123.9)">2</text>
<text x="10.3" y="135.9">C</text>
<text x="285.3" y="135.9">C</text>
<text x="10.3" y="185.9">D</text>
<text x="285.3" y="185.9">D</text>
<text x="35" y="199.9">1</text>
<text x="85" y="199.9">2</text>
<text x="135" y="199.9">3</text>
<text x="185" y="199.9">4</text>
<text x="235" y="199.9">5</text>
<text x="285" y="199.9">6</text>
</g>
<g font-size="1.8" fill="#006464">
<text x="25.4" y="26.8">TP3</text>
<text x="25.4" y="29.3">Incoming</text>
<text x="35.2" y="29.3">9V</text>
<text x="38.6" y="29.3">test</text>
<text x="43.4" y="29.3">point</text>
<text x="81.3" y="26.8">TP4</text>
<text x="81.3" y="29.3">Incoming</text>
<text x="91" y="29.3">5V</text>
<text x="94.5" y="29.3">test</text>
<text x="99.3" y="29.3">point</text>
<text x="180.7" y="28.8">PIC_CuriosityNano_LMR</text>
<text x="190.4" y="26.3">U2</text>
<text x="205" y="27.5">+5V</text>
<text x="252.7" y="28">TP1</text>
<text x="271.8" y="28">TP2</text>
<text x="20.8" y="35.2">+9V</text>
<text x="36.4" y="35.2">Internal</text>
<text x="43.9" y="32.6">JP4</text>
<text x="44.9" y="35.2">9V</text>
<text x="48.4" y="35.2">Jumper</text>
<text x="66.6" y="34.1">LM7805_LR</text>
<text x="88.3" y="35.2">JP3</text>
<text x="100.8" y="32.6">+5V</text>
<text x="130.8" y="31.3">R10</text>
<text x="130.8" y="33.9">220</text>
<text x="135.6" y="33.9">:</text>
<text x="137.4" y="33.9">1/4W</text>
<text x="185.9" y="33.9">NC</text>
<text x="192.5" y="33.9">VBUS</text>
<text x="208.9" y="32.6">PIC</text>
<text x="213.2" y="32.6">5V</text>
<text x="214.1" y="30.1">JP5</text>
<text x="216.7" y="32.6">jumper</text>
<text x="252.7" y="30.6">Vout2_Test</text>
<text x="271.8" y="30.6">Vout1_Test</text>
<text x="33" y="41.5">700</text>
<text x="35.6" y="39">F2</text>
<text x="37.8" y="41.5">mA</text>
<text x="78.7" y="40.2">U1</text>
<text x="80.9" y="37.7">Internal</text>
<text x="89.4" y="37.7">5V</text>
<text x="92.8" y="37.7">Jumper</text>
<text x="135.9" y="37.7">J2</text>
<text x="135.9" y="40.2">Red_LED_Screw_Terminal</text>
<text x="185.9" y="36.4">ID</text>
<text x="185.9" y="39">RF0</text>
<text x="185.9" y="41.5">RF1</text>
<text x="192.8" y="36.4">VOFF</text>
<text x="193.7" y="41.5">RB7</text>
<text x="193.8" y="39">RE3</text>
<text x="223.5" y="40.2">C3</text>
<text x="23.1" y="45.3">PWR_FLAG</text>
<text x="29.3" y="46.6">J1</text>
<text x="57.7" y="42.8">+9V</text>
<text x="69.4" y="45.2" transform="rotate(-90 69.4 45.2)">input</text>
<text x="73.3" y="45.2" transform="rotate(-90 73.3 45.2)">ground</text>
<text x="77.1" y="45.2" transform="rotate(-90 77.1 45.2)">output</text>
<text x="96.8" y="45.3">PWR_FLAG</text>
<text x="124.5" y="45.3">GNDREF</text>
<text x="185.9" y="44">RB6</text>
<text x="185.9" y="46.6">RB4</text>
<text x="193.5" y="44">GND</text>
<text x="194.1" y="46.6">VTG</text>
<text x="210.1" y="46.6">GNDREF</text>
<text x="223.5" y="42.8">0.1</text>
<text x="227.7" y="42.8">uF</text>
<text x="231.1" y="42.8">:</text>
<text x="232.9" y="42.8">25V</text>
<text x="21.4" y="49.1">Barrel_Jack_Switch</text>
<text x="58.4" y="51.7">C1</text>
<text x="80" y="51.7">C2</text>
<text x="130.8" y="52.9">R11</text>
<text x="185.9" y="49.1">RC2</text>
<text x="185.9" y="51.7">RC3</text>
<text x="193.8" y="49.1">RA7</text>
<text x="193.8" y="51.7">RA6</text>
<text x="221" y="50.4">PWR_FLAG</text>
<text x="245.6" y="50.4">+5V</text>
<text x="251.6" y="51.7">5V_TO_9V_JUMPER</text>
<text x="258.5" y="49.1">JP8</text>
<text x="269.7" y="50.4">+9V</text>
<text x="58.4" y="54.2">0.33</text>
<text x="63.8" y="54.2">uF</text>
<text x="67.2" y="54.2">:</text>
<text x="69" y="54.2">25V</text>
<text x="80" y="54.2">0.1</text>
<text x="84.2" y="54.2">uF</text>
<text x="87.6" y="54.2">:</text>
<text x="89.4" y="54.2">25V</text>
<text x="130.8" y="55.5">220</text>
<text x="135.6" y="55.5">:</text>
<text x="135.9" y="59.3">J3</text>
<text x="137.4" y="55.5">1/4W</text>
<text x="185.9" y="54.2">RB2</text>
<text x="185.9" y="56.7">RB1</text>
<text x="185.9" y="59.3">RC4</text>
<text x="193.7" y="56.7">RB3</text>
<text x="193.7" y="59.3">RB0</text>
<text x="193.8" y="54.2">RA5</text>
<text x="218" y="56.7">PIC</text>
<text x="222.3" y="56.7">Capacitor</text>
<text x="226.8" y="54.2">JP6</text>
<text x="232.6" y="56.7">Jumper</text>
<text x="39.4" y="63.1">GNDREF</text>
<text x="68.6" y="65.6">GNDREF</text>
<text x="135.9" y="61.8">Blue_LED_Screw_Terminal</text>
<text x="185.9" y="61.8">RC5</text>
<text x="185.9" y="64.4">RC6</text>
<text x="193.8" y="61.8">RA2</text>
<text x="193.8" y="64.4">RA1</text>
<text x="124.5" y="66.9">GNDREF</text>
<text x="169.4" y="68.2">GNDREF</text>
<text x="185.9" y="66.9">RD4</text>
<text x="185.9" y="69.4">GND</text>
<text x="185.9" y="72">RA3</text>
<text x="193.5" y="69.4">GND</text>
<text x="193.7" y="72">RD7</text>
<text x="193.8" y="66.9">RA0</text>
<text x="224" y="70.7">GNDREF</text>
<text x="245.6" y="70.7">+9V</text>
<text x="250.8" y="72">External</text>
<text x="258.5" y="69.4">JP2</text>
<text x="259.8" y="72">9V</text>
<text x="263.2" y="72">Jumper</text>
<text x="185.9" y="74.5">RA4</text>
<text x="185.9" y="77.1">RE2</text>
<text x="193.7" y="74.5">RD6</text>
<text x="193.7" y="77.1">RD5</text>
<text x="38.1" y="82.1">220k</text>
<text x="43.1" y="79.6">R4</text>
<text x="44" y="82.1">:</text>
<text x="45.8" y="82.1">1/4W</text>
<text x="55.9" y="82.1">100k</text>
<text x="60.9" y="79.6">R3</text>
<text x="61.8" y="82.1">:</text>
<text x="63.5" y="82.1">1/4W</text>
<text x="77.7" y="83.4">PWR_FLAG</text>
<text x="88.8" y="83.4">IR</text>
<text x="91.8" y="83.4">Sensor</text>
<text x="97.2" y="80.9">JP7</text>
<text x="99.4" y="83.4">5V</text>
<text x="102.9" y="83.4">Jumper</text>
<text x="111" y="79.6">+5V</text>
<text x="132.1" y="78.3">R1</text>
<text x="132.1" y="80.9">220</text>
<text x="136.9" y="80.9">:</text>
<text x="138.7" y="80.9">1/4W</text>
<text x="185.9" y="79.6">RC7</text>
<text x="185.9" y="82.1">RD0</text>
<text x="193.7" y="79.6">RB5</text>
<text x="193.8" y="82.1">RF7</text>
<text x="137.2" y="84.7">J4</text>
<text x="137.2" y="87.2">Green_LED_Screw_Terminal</text>
<text x="185.9" y="84.7">RD1</text>
<text x="185.9" y="87.2">RD2</text>
<text x="185.9" y="89.8">RD3</text>
<text x="193.8" y="84.7">RF6</text>
<text x="193.8" y="87.2">RF5</text>
<text x="193.8" y="89.8">RF4</text>
<text x="35.6" y="91">GNDREF</text>
<text x="95.3" y="94.8">R2</text>
<text x="125.7" y="92.3">GNDREF</text>
<text x="185.9" y="92.3">GND</text>
<text x="185.9" y="94.8">RF0</text>
<text x="193.5" y="92.3">GND</text>
<text x="193.8" y="94.8">RE1</text>
<text x="18.3" y="97.4">+5V</text>
<text x="30.5" y="99.9">R6</text>
<text x="42" y="99.9">220k</text>
<text x="46.9" y="97.4">R5</text>
<text x="47.8" y="99.9">:</text>
<text x="49.6" y="99.9">1/4W</text>
<text x="75.6" y="97.4">RV1</text>
<text x="75.6" y="99.9">10k</text>
<text x="95.3" y="97.4">220</text>
<text x="100.1" y="97.4">:</text>
<text x="101.8" y="97.4">1/4W</text>
<text x="172" y="97.4">GNDREF</text>
<text x="185.9" y="97.4">RF1</text>
<text x="185.9" y="99.9">RF2</text>
<text x="193.7" y="99.9">RC1</text>
<text x="193.8" y="97.4">RE0</text>
<text x="207.5" y="97.4">GNDREF</text>
<text x="22.9" y="105">R7</text>
<text x="22.9" y="107.5">2k</text>
<text x="26.3" y="107.5">:</text>
<text x="28.1" y="107.5">1/4W</text>
<text x="30.5" y="102.5">100k</text>
<text x="36.3" y="102.5">:</text>
<text x="38.1" y="102.5">1/4W</text>
<text x="95.3" y="102.3">D1</text>
<text x="95.3" y="104.9">TSAL6100_IR_LED_LMR</text>
<text x="185.9" y="102.5">RF3</text>
<text x="193.7" y="102.5">RC0</text>
<text x="22.9" y="112.6">R8</text>
<text x="61.8" y="112.3" transform="rotate(-90 61.8 112.3)">VDD</text>
<text x="88.9" y="112.6">GNDREF</text>
<text x="262.9" y="110.1">R12</text>
<text x="262.9" y="112.6">220</text>
<text x="267.7" y="112.6">:</text>
<text x="269.5" y="112.6">1/4W</text>
<text x="22.9" y="115.2">2k</text>
<text x="26.3" y="115.2">:</text>
<text x="28.1" y="115.2">1/4W</text>
<text x="54.2" y="115.6" transform="rotate(-90 54.2 115.6)">V_OUTB</text>
<text x="56.7" y="115.5" transform="rotate(-90 56.7 115.5)">V_INB-</text>
<text x="59.3" y="115.5" transform="rotate(-90 59.3 115.5)">V_INB+</text>
<text x="64.4" y="115.3" transform="rotate(-90 64.4 115.3)">V_INA+</text>
<text x="66.9" y="115.3" transform="rotate(-90 66.9 115.3)">V_INA-</text>
<text x="69.4" y="115.4" transform="rotate(-90 69.4 115.4)">V_OUTA</text>
<text x="72" y="119.6" transform="rotate(-90 72 119.6)">U6</text>
<text x="88.9" y="118.2">Q2</text>
<text x="264.2" y="119.3">D4</text>
<text x="22.9" y="120.2">R9</text>
<text x="22.9" y="122.8">1k</text>
<text x="26.3" y="122.8">:</text>
<text x="28.1" y="122.8">1/4W</text>
<text x="89.2" y="120.8">BPW96B_PhotoTransistor_LMR</text>
<text x="264.2" y="121.8">Test_LED</text>
<text x="16.5" y="130.4">GNDREF</text>
<text x="50.6" y="130.1" transform="rotate(-90 50.6 130.1)">MCP6004_OPAMP_LMR</text>
<text x="54.2" y="127.8" transform="rotate(-90 54.2 127.8)">V_OUTC</text>
<text x="56.7" y="127.8" transform="rotate(-90 56.7 127.8)">V_INC-</text>
<text x="59.3" y="127.8" transform="rotate(-90 59.3 127.8)">V_INC+</text>
<text x="61.8" y="127.8" transform="rotate(-90 61.8 127.8)">VSS</text>
<text x="64.4" y="127.8" transform="rotate(-90 64.4 127.8)">V_IND+</text>
<text x="66.9" y="127.8" transform="rotate(-90 66.9 127.8)">V_IND-</text>
<text x="69.4" y="127.8" transform="rotate(-90 69.4 127.8)">V_OUTD</text>
<text x="82.6" y="130.4">GNDREF</text>
<text x="256.6" y="127.9">GNDREF</text>
<text x="257" y="131.7">SW1</text>
<text x="57.2" y="136.8">GNDREF</text>
<text x="248.2" y="132.9">+5V</text>
<text x="253.3" y="134.2">TEST_Button</text>
<text x="266.7" y="140.6">R13</text>
<text x="266.7" y="143.1">10k</text>
<text x="271.3" y="143.1">:</text>
<text x="273.1" y="143.1">1/4W</text>
<text x="260.4" y="150.7">GNDREF</text>
<text x="32.8" y="163.2">2x4_IDC_Weight_LMR</text>
<text x="84.9" y="163.4">2x4_IDC_Int_IR_LMR</text>
<text x="135.5" y="163.4">2x4_IDC_Motor_LMR</text>
<text x="33.5" y="168.5">DIG_IO</text>
<text x="33.5" y="171">DIG_IO</text>
<text x="33.5" y="173.6">ANA_IO</text>
<text x="44" y="168.5">DIG_IO</text>
<text x="44" y="171">DIG_IO</text>
<text x="44" y="173.6">DIG_IO</text>
<text x="85.6" y="168.5">DIG_IO</text>
<text x="85.6" y="171">DIG_IO</text>
<text x="85.6" y="173.6">ANA_IO</text>
<text x="96.1" y="168.5">DIG_IO</text>
<text x="96.1" y="171">DIG_IO</text>
<text x="96.1" y="173.6">DIG_IO</text>
<text x="137.7" y="168.5">DIG_IO</text>
<text x="137.7" y="171">DIG_IO</text>
<text x="137.7" y="173.6">ANA_IO</text>
<text x="148.2" y="168.5">DIG_IO</text>
<text x="148.2" y="171">DIG_IO</text>
<text x="148.2" y="173.6">DIG_IO</text>
<text x="33.5" y="176.1">GND</text>
<text x="43.7" y="176.1">ANA_IO</text>
<text x="85.6" y="176.1">GND</text>
<text x="95.7" y="176.1">ANA_IO</text>
<text x="137.7" y="176.1">GND</text>
<text x="147.8" y="176.1">ANA_IO</text>
<text x="25.4" y="181.2">GNDREF</text>
<text x="40.6" y="180.7">U3</text>
<text x="78.7" y="181.2">GNDREF</text>
<text x="92.8" y="180.7">U4</text>
<text x="130.8" y="181.2">GNDREF</text>
<text x="144.1" y="180.4">U5</text>
</g>
<g font-size="1.8" fill="#0f0f0f">
<text x="128.3" y="26.4">RED_LED</text>
<text x="244.7" y="34">Vout2</text>
<text x="263.7" y="34">Vout1</text>
<text x="128.3" y="48">BLUE_LED</text>
<text x="201.9" y="53.1">MTR_ana_out</text>
<text x="201.9" y="50.5">MTR_ana_in</text>
<text x="201.9" y="58.2">SPKR_ana_out</text>
<text x="201.9" y="55.6">SPKR_ana_in</text>
<text x="201.9" y="65.8">Vout2</text>
<text x="201.9" y="63.2">WGT_ana_out</text>
<text x="201.9" y="60.7">WGT_ana_in</text>
<text x="175.1" y="70.9">IR_LED</text>
<text x="201.9" y="70.9">MTR_dig_in</text>
<text x="129.5" y="73.4">GREEN_LED</text>
<text x="172.2" y="75.9">BLUE_LED</text>
<text x="173.3" y="73.4">RED_LED</text>
<text x="201.9" y="73.4">MTR_dig_out</text>
<text x="201.9" y="75.9">SPKR_dig_in</text>
<text x="270.5" y="74.7">External_9V</text>
<text x="170.8" y="78.5">GREEN_LED</text>
<text x="201.9" y="81">WGT_dig_in</text>
<text x="201.9" y="83.6">WGT_dig_out</text>
<text x="201.9" y="78.5">SPKR_dig_out</text>
<text x="71.1" y="84.8">Vout1</text>
<text x="201.9" y="86.1">TEST_BUTTON</text>
<text x="92.7" y="91.2">IR_LED</text>
<text x="59.6" y="96.3">Vref</text>
<text x="38.9" y="105.1">Vout2</text>
<text x="260.3" y="106.4">TEST_LED</text>
<text x="34.3" y="116.6">Vref</text>
<text x="265.4" y="136.9">TEST_BUTTON</text>
<text x="18.2" y="167.4">WGT_ana_in</text>
<text x="54.6" y="167.4">WGT_ana_out</text>
<text x="68.9" y="167.4">SPKR_ana_in</text>
<text x="106.7" y="167.4">SPKR_ana_out</text>
<text x="122.3" y="167.4">MTR_ana_in</text>
<text x="158.7" y="167.4">MTR_ana_out</text>
<text x="18.7" y="169.9">WGT_dig_in</text>
<text x="54.6" y="169.9">WGT_dig_out</text>
<text x="69.5" y="169.9">SPKR_dig_in</text>
<text x="106.7" y="169.9">SPKR_dig_out</text>
<text x="122.9" y="169.9">MTR_dig_in</text>
<text x="158.7" y="169.9">MTR_dig_out</text>
<text x="54.6" y="175">External_9V</text>
<text x="106.7" y="175">External_9V</text>
<text x="158.7" y="175">External_9V</text>
</g>
<g font-size="1.8" fill="#a90000">
<text x="183.4" y="32.8">1</text>
<text x="183.4" y="35.3">2</text>
<text x="198.1" y="32.8">56</text>
<text x="198.1" y="35.3">55</text>
<text x="129.5" y="36.6">1</text>
<text x="129.5" y="39.1">2</text>
<text x="183.4" y="37.8">3</text>
<text x="183.4" y="40.4">4</text>
<text x="198.1" y="37.8">54</text>
<text x="198.1" y="40.4">53</text>
<text x="68.3" y="47.7" transform="rotate(-90 68.3 47.7)">1</text>
<text x="72.1" y="47.7" transform="rotate(-90 72.1 47.7)">2</text>
<text x="75.9" y="47.7" transform="rotate(-90 75.9 47.7)">3</text>
<text x="183.4" y="42.9">5</text>
<text x="183.4" y="45.5">6</text>
<text x="198.1" y="42.9">52</text>
<text x="198.1" y="45.5">51</text>
<text x="36.1" y="51.8">1</text>
<text x="183.4" y="48">7</text>
<text x="183.4" y="50.5">8</text>
<text x="183.4" y="53.1">9</text>
<text x="198.1" y="48">50</text>
<text x="198.1" y="50.5">49</text>
<text x="198.1" y="53.1">48</text>
<text x="36.1" y="54.4">3</text>
<text x="36.1" y="56.9">2</text>
<text x="129.5" y="58.2">1</text>
<text x="182.8" y="55.6">10</text>
<text x="182.8" y="58.2">11</text>
<text x="198.1" y="55.6">47</text>
<text x="198.1" y="58.2">46</text>
<text x="129.5" y="60.7">2</text>
<text x="182.8" y="60.7">12</text>
<text x="182.8" y="63.2">13</text>
<text x="182.8" y="65.8">14</text>
<text x="198.1" y="60.7">45</text>
<text x="198.1" y="63.2">44</text>
<text x="198.1" y="65.8">43</text>
<text x="182.8" y="68.3">15</text>
<text x="182.8" y="70.9">16</text>
<text x="198.1" y="68.3">42</text>
<text x="198.1" y="70.9">41</text>
<text x="182.8" y="73.4">17</text>
<text x="182.8" y="75.9">18</text>
<text x="198.1" y="73.4">40</text>
<text x="198.1" y="75.9">39</text>
<text x="130.7" y="83.6">1</text>
<text x="182.8" y="78.5">19</text>
<text x="182.8" y="83.6">21</text>
<text x="198.1" y="78.5">38</text>
<text x="198.1" y="81">37</text>
<text x="198.1" y="83.6">36</text>
<text x="130.7" y="86.1">2</text>
<text x="182.8" y="86.1">22</text>
<text x="182.8" y="88.6">23</text>
<text x="198.1" y="86.1">35</text>
<text x="198.1" y="88.6">34</text>
<text x="182.8" y="91.2">24</text>
<text x="182.8" y="93.7">25</text>
<text x="198.1" y="91.2">33</text>
<text x="198.1" y="93.7">32</text>
<text x="182.8" y="96.3">26</text>
<text x="182.8" y="98.8">27</text>
<text x="182.8" y="101.3">28</text>
<text x="198.1" y="96.3">31</text>
<text x="198.1" y="98.8">30</text>
<text x="198.1" y="101.3">29</text>
<text x="53.1" y="107.4" transform="rotate(-90 53.1 107.4)">7</text>
<text x="55.6" y="107.4" transform="rotate(-90 55.6 107.4)">6</text>
<text x="58.2" y="107.4" transform="rotate(-90 58.2 107.4)">5</text>
<text x="60.7" y="107.4" transform="rotate(-90 60.7 107.4)">4</text>
<text x="63.2" y="107.4" transform="rotate(-90 63.2 107.4)">3</text>
<text x="65.8" y="107.4" transform="rotate(-90 65.8 107.4)">2</text>
<text x="68.3" y="107.4" transform="rotate(-90 68.3 107.4)">1</text>
<text x="73.6" y="102.6">3</text>
<text x="77.2" y="106.8" transform="rotate(-90 77.2 106.8)">2</text>
<text x="79.9" y="102.6">1</text>
<text x="86.1" y="116.3" transform="rotate(-90 86.1 116.3)">1</text>
<text x="53.1" y="130.2" transform="rotate(-90 53.1 130.2)">8</text>
<text x="55.6" y="130.2" transform="rotate(-90 55.6 130.2)">9</text>
<text x="58.2" y="130.9" transform="rotate(-90 58.2 130.9)">10</text>
<text x="60.7" y="130.9" transform="rotate(-90 60.7 130.9)">11</text>
<text x="63.2" y="130.9" transform="rotate(-90 63.2 130.9)">12</text>
<text x="65.8" y="130.9" transform="rotate(-90 65.8 130.9)">13</text>
<text x="68.3" y="130.9" transform="rotate(-90 68.3 130.9)">14</text>
<text x="254.6" y="136.9">1</text>
<text x="262.2" y="136.9">2</text>
<text x="31" y="167.4">2</text>
<text x="51.4" y="167.4">1</text>
<text x="83.1" y="167.4">2</text>
<text x="103.4" y="167.4">1</text>
<text x="135.2" y="167.4">2</text>
<text x="155.5" y="167.4">1</text>
<text x="31" y="169.9">4</text>
<text x="31" y="172.5">6</text>
<text x="51.4" y="169.9">3</text>
<text x="51.4" y="172.5">5</text>
<text x="83.1" y="169.9">4</text>
<text x="83.1" y="172.5">6</text>
<text x="103.4" y="169.9">3</text>
<text x="103.4" y="172.5">5</text>
<text x="135.2" y="169.9">4</text>
<text x="135.2" y="172.5">6</text>
<text x="155.5" y="169.9">3</text>
<text x="155.5" y="172.5">5</text>
<text x="31" y="175">8</text>
<text x="51.4" y="175">7</text>
<text x="83.1" y="175">8</text>
<text x="103.4" y="175">7</text>
<text x="135.2" y="175">8</text>
<text x="155.5" y="175">7</text>
</g>
<text font-size="1.8" fill="#009600" x="172.7" y="81">TEST_LED 20</text>
<g font-size="1.8" fill="#0000c2">
<text x="126.5" y="101">(Screw</text>
<text x="134.2" y="101">Terminals</text>
<text x="144.7" y="101">to</text>
<text x="147.9" y="101">reach</text>
<text x="154.5" y="101">User)</text>
<text x="29.9" y="185.3">(Exact</text>
<text x="37.2" y="185.3">Subsystem</text>
<text x="48.6" y="185.3">Wiring</text>
<text x="82.5" y="185.6">(Exact</text>
<text x="89.8" y="185.6">Subsystem</text>
<text x="101.2" y="185.6">Wiring</text>
<text x="134.5" y="185.1">(Exact</text>
<text x="141.9" y="185.1">Subsystem</text>
<text x="153.2" y="185.1">Wiring</text>
<text x="35.1" y="187.4">not</text>
<text x="39.5" y="187.4">confirmed)</text>
<text x="87.7" y="187.6">not</text>
<text x="92" y="187.6">confirmed)</text>
<text x="139.7" y="187.1">not</text>
<text x="144.1" y="187.1">confirmed)</text>
</g>
</svg>
